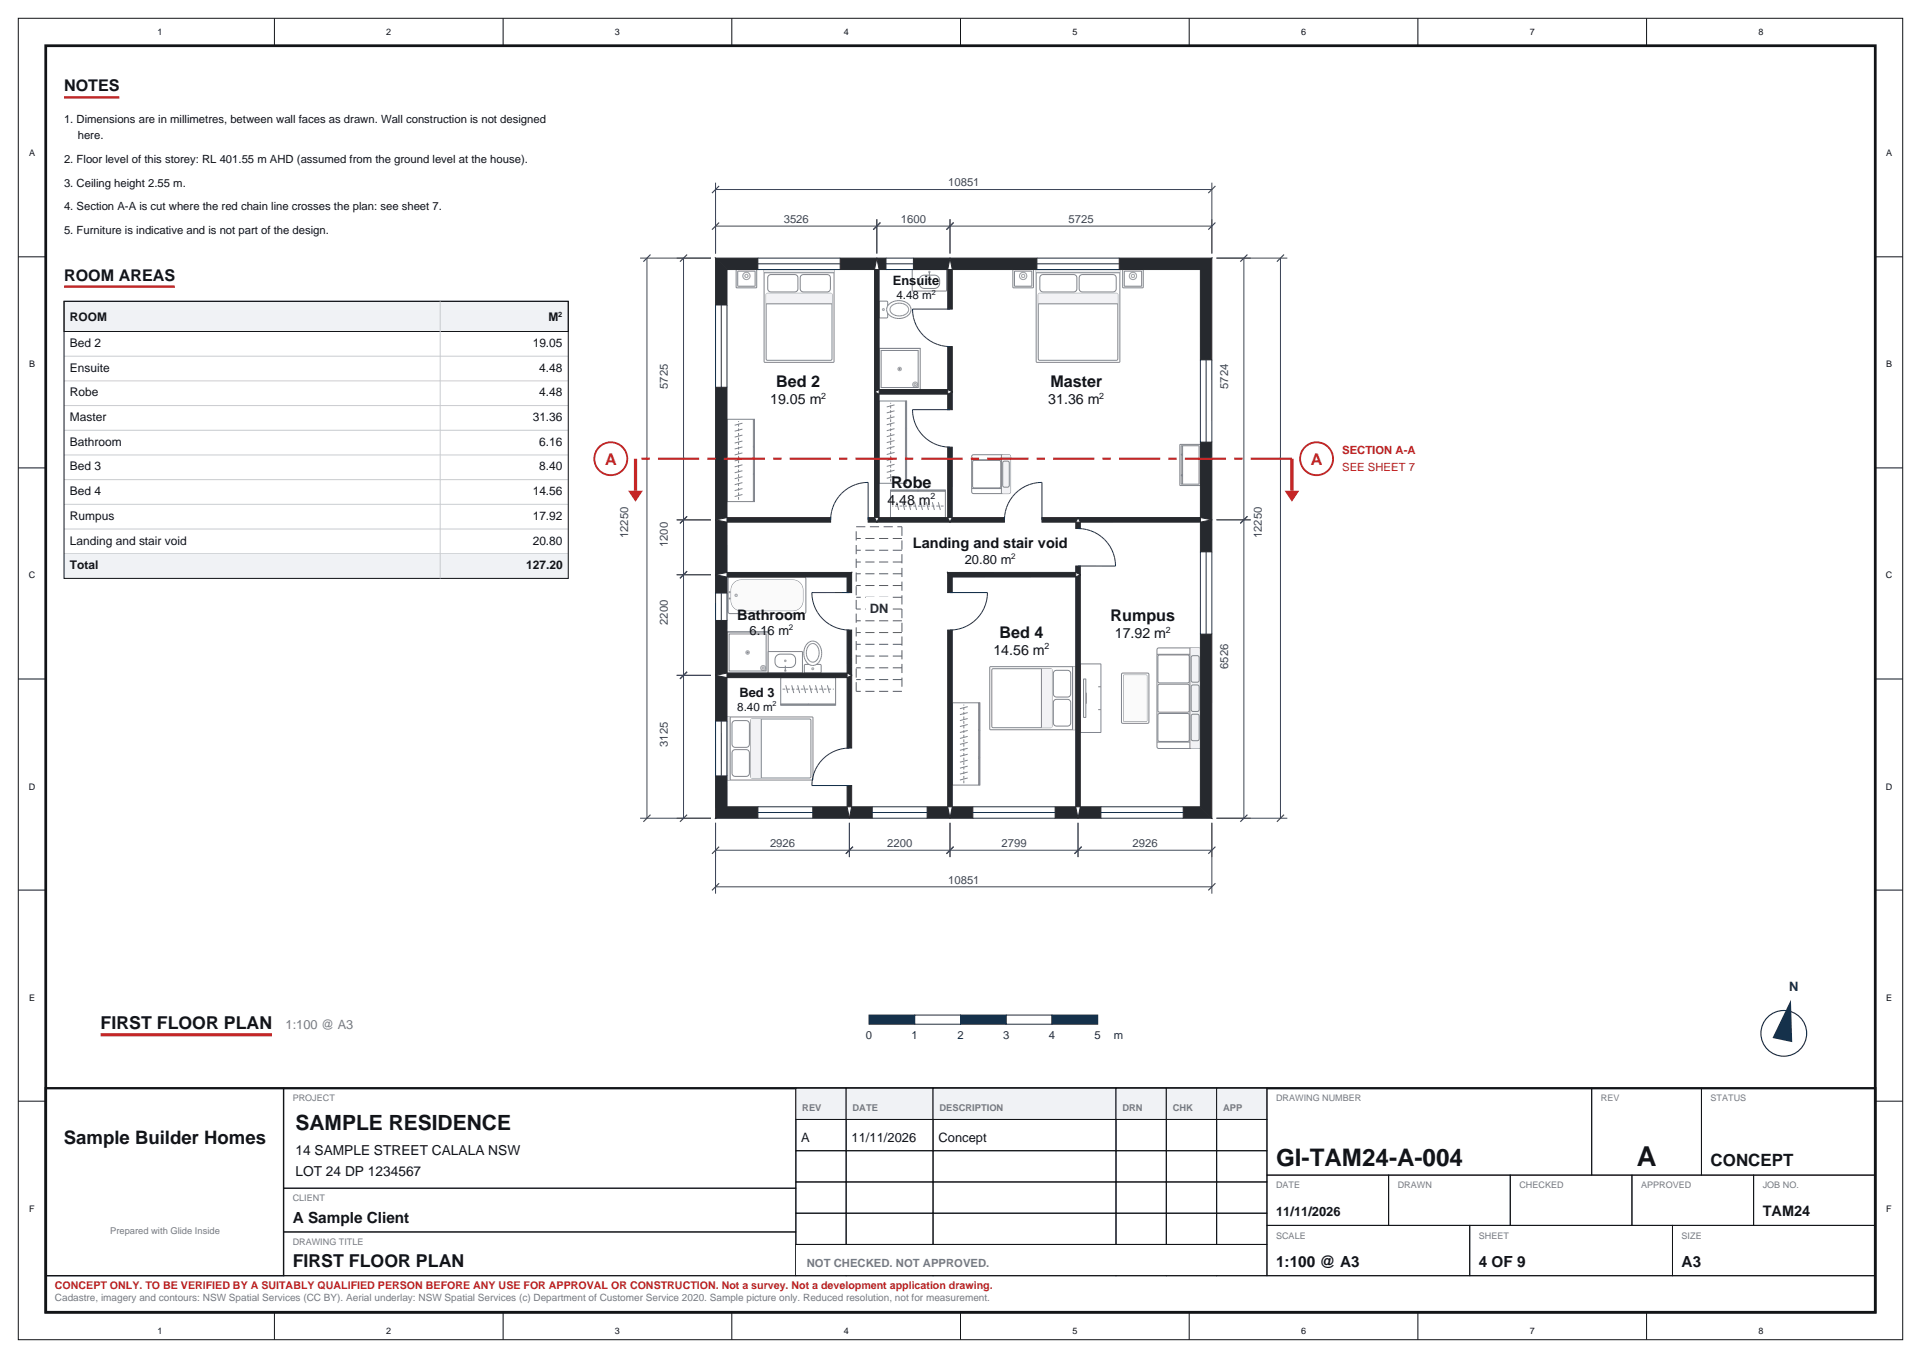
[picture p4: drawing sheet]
<svg xmlns="http://www.w3.org/2000/svg" width="420mm" height="297mm" viewBox="0 0 420 297" stroke-linecap="round" stroke-linejoin="round" font-family="sans-serif">
<g fill="none" stroke="#121417" stroke-width=".22">
<path d="M4 4h412v289h-412zM60 4v6M110 4v6M160 4v6M210 4v6M260 4v6M310 4v6M360 4v6M4 56.2h6M410 56.2h6M4 102.3h6M410 102.3h6"/>
<path d="M4 148.5h6M410 148.5h6M4 194.7h6M410 194.7h6M62 238h112v21.9h-112zM4 240.8h6M62 259.9h112v9.5h-112zM410 240.8h6M10 279h400M62 269.4h112v9.6h-112zM60 287v6M110 287v6"/>
<path d="M160 287v6M210 287v6M260 287v6M310 287v6M360 287v6"/>
</g>
<path d="M10 10h400v277h-400z" fill="none" stroke="#121417" stroke-width=".6" stroke-linecap="butt"/>
<path d="M10 238h400v49h-400z" fill="none" stroke="#121417" stroke-width=".5"/>
<path d="M10 238h52v41h-52z" fill="none" stroke="#121417" stroke-width=".3"/>
<g fill="#f0f2f5" stroke="#121417" stroke-width=".22">
<path d="M174 238h11v6.8h-11z"/>
<path d="M185 238h19v6.8h-19z"/>
<path d="M204 238h40v6.8h-40z"/>
<path d="M244 238h11v6.8h-11z"/>
<path d="M255 238h11v6.8h-11z"/>
<path d="M266 238h11v6.8h-11z"/>
</g>
<g fill="none" stroke="#121417" stroke-width=".22">
<path d="M174 244.8h11v6.9h-11zM174 251.7h11v6.8h-11zM174 258.5h11v6.8h-11zM185 244.8h19v6.9h-19zM185 251.7h19v6.8h-19zM185 258.5h19v6.8h-19zM204 244.8h40v6.9h-40zM204 251.7h40v6.8h-40zM204 258.5h40v6.8h-40zM244 244.8h11v6.9h-11zM244 251.7h11v6.8h-11zM244 258.5h11v6.8h-11z"/>
<path d="M255 244.8h11v6.9h-11zM255 251.7h11v6.8h-11zM255 258.5h11v6.8h-11zM266 244.8h11v6.9h-11zM266 251.7h11v6.8h-11zM266 258.5h11v6.8h-11zM174 265.3h11v6.9h-11zM174 272.2h11v6.8h-11zM185 265.3h19v6.9h-19zM185 272.2h19v6.8h-19zM204 265.3h40v6.9h-40zM204 272.2h40v6.8h-40z"/>
<path d="M244 265.3h11v6.9h-11zM244 272.2h11v6.8h-11zM255 265.3h11v6.9h-11zM255 272.2h11v6.8h-11zM266 265.3h11v6.9h-11zM266 272.2h11v6.8h-11z"/>
</g>
<path d="M174.2 272.4h102.6v6.4h-102.6z" fill="#fff"/>
<path d="M277 238h71v19h-71zM348 238h24v19h-24zM372 238h38v19h-38zM277 257h26.6v11h-26.6zM303.6 257h26.6v11h-26.6zM330.2 257h26.6v11h-26.6zM356.8 257h26.6v11h-26.6zM383.4 257h26.6v11h-26.6zM277 268h44.3v11h-44.3zM321.3 268h44.4v11h-44.4zM365.7 268h44.3v11h-44.3z" fill="none" stroke="#121417" stroke-width=".22"/>
<path d="M226.6 59h18.2v20.2h-18.2z" fill="#fff"/>
<path d="M226.6 59h18.2v20.2h-18.2z" fill="none" stroke="#80858c" stroke-width=".22"/>
<path d="M226.6 59l18-.1 .2 .2v.3l-.2 .2-17.9 .1-.2-.2z" fill="#ededf0"/>
<path d="M244.8 59.6l-18.3 .1" fill="none" stroke="#80858c" stroke-width=".22"/>
<path d="M227.5 60.3l.5-.2h7l.4 .5v2.8l-.2 .3-.5 .2-6.9-.1-.3-.2-.2-.4v-2.4z" fill="#fff"/>
<path d="M227.5 60.3l.5-.2h7l.4 .5v2.8l-.2 .3-.5 .2-6.9-.1-.3-.2-.2-.4v-2.4z" fill="none" stroke="#80858c" stroke-width=".22"/>
<path d="M236.1 60.3l.5-.3 7 .1 .4 .5v2.8l-.3 .4h-.4h-6.9l-.4-.5-.1-2.6z" fill="#fff"/>
<path d="M227.1 64.3l17.2-.1v14.5h-17.2zM236.1 60.3l.5-.3 7 .1 .4 .5v2.8l-.3 .4h-.4h-6.9l-.4-.5-.1-2.6z" fill="none" stroke="#80858c" stroke-width=".22"/>
<path d="M227 64.2l17.4-.1v2.3l-17.4 .1z" fill="#f2f2f5"/>
<path d="M244.4 66.4l-17.4 .1" fill="none" stroke="#80858c" stroke-width=".22"/>
<path d="M221.5 59h4.4v3.9h-4.4z" fill="#fff"/>
<g fill="none" stroke="#80858c" stroke-width=".22">
<path d="M221.5 59h4.4v3.9h-4.4zM221.8 59.3h3.8v3.3h-3.8z"/>
<circle cx="223.7" cy="60.4" r=".36"/>
<circle cx="223.7" cy="60.3" r=".8"/>
</g>
<path d="M245.5 59h4.4v3.9h-4.4z" fill="#fff"/>
<g fill="none" stroke="#80858c" stroke-width=".22">
<path d="M245.5 59h4.4v3.9h-4.4zM245.8 59.3h3.8v3.3h-3.8z"/>
<circle cx="247.7" cy="60.4" r=".36"/>
<circle cx="247.7" cy="60.3" r=".8"/>
</g>
<path d="M258 97.2h4.4v9l-4.4-.1z" fill="#fff"/>
<g fill="none" stroke="#80858c" stroke-width=".22">
<path d="M258 97.2h4.4v9l-4.4-.1zM258.3 99.4v.1M258.3 99.5h.1M258.3 99.4h.1M258.3 97.5h3.9l-.1 8.4-3.8-.1zM258.3 99.5v.1M258.3 99.3v.1M258.3 99.3h.1M258.3 99.6h.1M258.4 99.6h.1M258.4 99.3h-.1M258.4 99.3h.1"/>
<path d="M258.5 99.3h.1M258.5 99.6h-.1M258.5 99.6h.1M258.5 99.3v.1M258.5 99.5v.1M258.5 99.4h.1M258.5 99.5h.1M258.5 99.4v.1M258.6 97.5v8.4M258.3 104h.1M258.3 103.9h.1M258.3 103.8v.1"/>
<path d="M258.3 104v.1M258.3 104.1h.1M258.4 104.1h.1M258.4 103.8h-.1M258.4 103.8h.1M258.5 103.8v.1M258.5 104.1h-.1M258.5 104.1h.1M258.5 104v.1M258.5 103.9h.1M258.5 104h.1M258.5 103.9v.1"/>
</g>
<path d="M212.5 99.6l.3-.1h8l.1 .3v8l-.4 .1h-7.9l-.2-.3z" fill="#fff"/>
<path d="M212.5 99.6l.3-.1h8l.1 .3v8l-.4 .1h-7.9l-.2-.3z" fill="none" stroke="#80858c" stroke-width=".22"/>
<path d="M219 99.6l.3-.2 1.3 .1 .3 .3v7.7l-.3 .4h-1.3l-.3-.3z" fill="#f2f2f5"/>
<path d="M218.9 99.4v8.5M212.7 100.8l.3-.1 5.7 .1 .1 .2-.1 5.6-.3 .1-5.6-.1-.2-.2zM218.9 100.5l-6.5 .1M218.9 106.8l-6.5 .1M219.3 101l1-.1 .4 .3v4.9l-.4 .4h-.8l-.3-.3z" fill="none" stroke="#80858c" stroke-width=".22"/>
<path d="M192.2 76.2h9v9h-9z" fill="#fff"/>
<g fill="none" stroke="#80858c" stroke-width=".22">
<path d="M192.2 76.2h9v9h-9zM192.6 76.7l8.1-.1v8.1l-8.1 .1zM201.2 76.2h-9v9M196.5 80.7h.4M196.7 80.5v.4M199.8 84.1h.1M199.8 84.1l.2 .2M199.9 84l-.1 .1M199.9 83.9v.1M200 84.3h.1M200.1 83.9h-.2M200.1 83.9h.1"/>
<path d="M200.2 83.9l.1 .2M200.2 84.3h-.1M200.3 84.3h-.1M200.3 84.3h.1M200.3 84.1v.2M200.3 84.1h.1"/>
<circle cx="196.7" cy="80.7" r=".38"/>
<circle cx="200.1" cy="84.1" r=".55"/>
</g>
<path d="M199.5 59h7.4v4.6h-7.4z" fill="#fff"/>
<path d="M199.5 59h7.4v4.6h-7.4z" fill="none" stroke="#80858c" stroke-width=".22"/>
<path d="M201.4 60.4l.5-.2h2.4a1.17 1.17 0 0 1 1.1 1.1v.6a1.17 1.17 0 0 1-1.1 1.2h-2.2a1.17 1.17 0 0 1-1.2-1.2l.1-1z" fill="#fff"/>
<g fill="none" stroke="#80858c" stroke-width=".22">
<path d="M203 59.5h.1M203 59.4v.1M203 59.4h.1M203 59.5l.1 .1M203.1 59.6h.1M203.1 59.4h-.1M203.1 59.3v.1M203.2 59.6h.1M203.2 59.3h-.1M203.2 59.3h.1M203.2 59.5v1.1M203.3 59.3v.1"/>
<path d="M203.3 59.6h-.1M203.3 59.4h.1M203.3 59.6h.1M203.4 59.5h-.1M203.4 59.4v.1M203.4 59.5h.1M201.4 60.4l.5-.2h2.4a1.17 1.17 0 0 1 1.1 1.1v.6a1.17 1.17 0 0 1-1.1 1.2h-2.2a1.17 1.17 0 0 1-1.2-1.2l.1-1zM203 61.6v.1M203 61.7h.1M203.1 61.7v.1M203.1 61.5l-.1 .1M203.1 61.8h.1"/>
<path d="M203.1 61.5h.1M203.2 61.4l-.1 .1M203.2 61.4v.1M203.2 61.8h.1M203.2 61.5h.1M203.3 61.8h-.1M203.3 61.5h.1M203.3 61.7v.1M203.3 61.5l.1 .1M203.4 61.7h-.1M203.4 61.6v.1"/>
</g>
<path d="M192.3 65.9h1.5l.3 .1v3.3l-.2 .2h-1.5l-.2-.1z" fill="#fff"/>
<g fill="none" stroke="#80858c" stroke-width=".22">
<path d="M192.3 65.9h1.5l.3 .1v3.3l-.2 .2h-1.5l-.2-.1zM192.9 67.7h.1M192.9 67.7v.1M192.9 67.6v.1M192.9 67.6h.1M192.9 67.8h.1M193 67.8v.1M193 67.5l-.1 .1M193 67.9h.1M193.1 67.5h-.1M193.1 67.9h.1M193.1 67.5h.1"/>
<path d="M193.2 67.5l.1 .1M193.2 67.9h-.1M193.3 67.9h-.1M193.3 67.9h.1M193.3 67.8v.1M193.3 67.6h.1M193.3 67.8h.1M193.3 67.6l.1 .1M193.4 67.7l-.1 .1M193.4 67.7h.1"/>
</g>
<path d="M194.5 66.4a3.1 3.1 0 0 1 4.7 1 2.25 2.25 0 0 1-2.7 2.3 2.25 2.25 0 0 1-2.6-2.3z" fill="#fff"/>
<path d="M194.5 66.4a3.1 3.1 0 0 1 4.7 1 2.25 2.25 0 0 1-2.7 2.3 2.25 2.25 0 0 1-2.6-2.3zM194.8 67a2.41 2.41 0 0 1 3.8 .5 1.91 1.91 0 0 1-2.7 1.5 1.28 1.28 0 0 1-1.1-2z" fill="none" stroke="#80858c" stroke-width=".22"/>
<path d="M192.2 87.7h6v18h-6z" fill="#fff"/>
<g fill="none" stroke="#80858c" stroke-width=".22">
<path d="M192.2 87.7h6v18h-6zM195.6 88.5l-1.7 .5M195.6 89.8l-1.7 .5M195.6 91.1l-1.7 .5M195.6 92.4l-1.7 .5M195.6 93.7l-1.7 .5M195.6 95l-1.7 .5M195.6 96.3l-1.7 .5M195.6 97.7l-1.7 .4M195.6 98.9l-1.7 .5M198 87.8h.2v5.8h-.2zM198 93.8h.2v5.8h-.2z"/>
<path d="M198 99.8h.2v5.8h-.2zM195.6 100.2l-1.7 .5M195.6 101.6l-1.7 .4M195.6 102.8l-1.7 .5M195.6 104.1l-1.7 .5"/>
</g>
<path d="M194.7 105.3v-17.2" fill="none" stroke="#80858c" stroke-width=".22" stroke-dasharray=".6 .4" stroke-linecap="butt"/>
<path d="M194.7 107.2h12v6h-12z" fill="#fff"/>
<path d="M194.7 107.2h12v6h-12zM194.8 107.2h5.8v.2h-5.8zM196 109.8l.5 1.7M197.3 109.8l.5 1.7M198.6 109.8l.5 1.7M199.9 109.8l.5 1.7M200.8 107.2h5.8v.2h-5.8zM201.2 109.8l.5 1.7M202.5 109.8l.5 1.7M203.8 109.8l.5 1.7M205.1 109.8l.5 1.7" fill="none" stroke="#80858c" stroke-width=".22"/>
<path d="M206.3 110.7h-11.2" fill="none" stroke="#80858c" stroke-width=".22" stroke-dasharray=".6 .4" stroke-linecap="butt"/>
<path d="M167.1 59h15.2v20.2h-15.2z" fill="#fff"/>
<path d="M167.1 59h15.2v20.2h-15.2z" fill="none" stroke="#80858c" stroke-width=".22"/>
<path d="M167.1 59l15.1-.1 .1 .2 .1 .3-.2 .2-14.9 .1-.2-.2z" fill="#ededf0"/>
<path d="M182.4 59.6l-15.3 .1" fill="none" stroke="#80858c" stroke-width=".22"/>
<path d="M168 60.3l.6-.2h5.5l.3 .5v2.9l-.6 .4-5.6-.1-.3-.6v-2.4z" fill="#fff"/>
<path d="M168 60.3l.6-.2h5.5l.3 .5v2.9l-.6 .4-5.6-.1-.3-.6v-2.4z" fill="none" stroke="#80858c" stroke-width=".22"/>
<path d="M175.1 60.3l.6-.3 5.5 .1 .4 .6-.1 2.8-.6 .3h-5.6l-.3-.7v-2.4z" fill="#fff"/>
<path d="M167.6 64.3h14.2v14.4h-14.2zM175.1 60.3l.6-.3 5.5 .1 .4 .6-.1 2.8-.6 .3h-5.6l-.3-.7v-2.4z" fill="none" stroke="#80858c" stroke-width=".22"/>
<path d="M167.5 64.2l14.4-.1v2.3l-14.4 .1z" fill="#f2f2f5"/>
<path d="M181.9 66.4l-14.4 .1" fill="none" stroke="#80858c" stroke-width=".22"/>
<path d="M161 59h4.4v3.9h-4.4z" fill="#fff"/>
<g fill="none" stroke="#80858c" stroke-width=".22">
<path d="M161 59h4.4v3.9h-4.4zM161.3 59.3h3.8v3.3h-3.8z"/>
<circle cx="163.2" cy="60.4" r=".36"/>
<circle cx="163.2" cy="60.3" r=".8"/>
</g>
<path d="M159 91.7h6v18h-6z" fill="#fff"/>
<g fill="none" stroke="#80858c" stroke-width=".22">
<path d="M159 91.7h6v18h-6zM162.3 92.5l-1.7 .5M162.3 93.8l-1.7 .5M162.3 95.1l-1.7 .5M162.3 96.4l-1.7 .5M162.3 97.7l-1.7 .5M162.3 99l-1.7 .5M164.7 91.8h.3v5.8h-.3zM164.7 97.8h.3v5.8h-.3zM162.3 100.3l-1.7 .5M162.3 101.6l-1.7 .5M162.3 103l-1.7 .4"/>
<path d="M162.3 104.2l-1.7 .5M162.3 105.5l-1.7 .5M162.3 106.9l-1.7 .4M162.3 108.1l-1.7 .5M164.7 103.8h.3v5.8h-.3z"/>
</g>
<path d="M161.5 109.3v-17.2" fill="none" stroke="#80858c" stroke-width=".22" stroke-dasharray=".6 .4" stroke-linecap="butt"/>
<path d="M159.3 126.3l16.6-.1 .3 .4v7.3l-.4 .3h-16.3l-.3-.4v-7.2z" fill="#fff"/>
<path d="M159.3 126.3l16.6-.1 .3 .4v7.3l-.4 .3h-16.3l-.3-.4v-7.2zM160.6 127.4l.7-.4 .7-.1 11.3-.1a2.2 2.2 0 0 1 2.2 2.2v2.3a2.2 2.2 0 0 1-2.2 2.2l-11.3 .1a2.2 2.2 0 0 1-2.2-2.2l.1-2.7 .2-.7z" fill="none" stroke="#80858c" stroke-width=".22"/>
<path d="M160.6 127.4l.7-.4 .7-.1 11.3-.1a2.2 2.2 0 0 1 2.2 2.2v2.3a2.2 2.2 0 0 1-2.2 2.2l-11.3 .1a2.2 2.2 0 0 1-2.2-2.2l.1-2.7 .2-.7z" fill="#fafafa"/>
<g fill="none" stroke="#80858c" stroke-width=".22">
<path d="M159.4 129.5h.1M159.4 130.9h.1M159.4 129.5v.1M159.4 130.9v.1M159.4 129.6h.1M159.4 129.4v.1M159.4 131h.1M159.4 129.4h.1M159.4 130.8h.1M159.5 131h.1M159.5 129.4h.1M159.5 129.6h.1"/>
<path d="M159.5 130.8h-.1M159.5 130.8h.1M159.6 129.4h.1M159.6 129.6h-.1M159.6 131h-.1M159.6 130.8h.1M159.6 129.6h.1M159.6 131h.1M159.6 129.4v.1M159.6 130.8v.1M159.6 129.5v.1M159.6 129.5h.1"/>
<path d="M159.6 130.9v.1M159.7 129.5h-.1M159.7 129.5h.1M159.7 130.9h-.1M159.7 130.9h.1M160.7 130.3h.1M160.7 130.1v.2M160.7 130.1h.1M160.7 130.3l.2 .2M160.9 129.9l-.2 .2M160.9 129.9h.1M161 129.9l.2 .2"/>
<path d="M161 130.5h-.1M161.2 130.1h.1M161.2 130.3l-.2 .2M161.2 130.1v.2M161.2 130.3h.1"/>
</g>
<path d="M159 138.2h9v9h-9z" fill="#fff"/>
<g fill="none" stroke="#80858c" stroke-width=".22">
<path d="M159 138.2h9v9h-9zM159.4 138.7l8.1-.1v8.1l-8.1 .1zM168 138.2h-9v9M163.5 142.5v.4M163.7 142.7h-.5M166.6 146.1v.1M166.6 146.2l.4 .1M166.7 145.9l-.1 .2M166.7 145.9h.1M166.9 145.8l-.2 .1M166.9 145.8v.1M166.9 145.9l.2 .1"/>
<path d="M167 146.3h.1M167.1 146h.1M167.1 146v.1M167.1 146.2l-.1 .1M167.1 146.1v.1"/>
<circle cx="163.5" cy="142.7" r=".38"/>
<circle cx="166.9" cy="146.1" r=".55"/>
</g>
<path d="M168 142.5h7.4v4.6l-7.4 .1z" fill="#fff"/>
<path d="M168 142.5h7.4v4.6l-7.4 .1z" fill="none" stroke="#80858c" stroke-width=".22"/>
<path d="M169.8 143.4l.6-.3h2.4a1.17 1.17 0 0 1 1.1 1.1 1.31 1.31 0 0 1-1.1 1.8h-2.2a1.17 1.17 0 0 1-1.2-1.2l.1-.9z" fill="#fff"/>
<g fill="none" stroke="#80858c" stroke-width=".22">
<path d="M169.8 143.4l.6-.3h2.4a1.17 1.17 0 0 1 1.1 1.1 1.31 1.31 0 0 1-1.1 1.8h-2.2a1.17 1.17 0 0 1-1.2-1.2l.1-.9zM171.5 144.5v.1M171.5 144.6h.1M171.5 144.5h.1M171.5 144.6l.1 .1M171.5 146.7h.1M171.5 146.7l.1 .1M171.5 146.6v.1M171.6 146.6h-.1M171.6 146.8h.1M171.6 144.4l-.1 .1M171.6 146.6h.1"/>
<path d="M171.6 144.4h.1M171.6 144.7h.1M171.6 146.5v.1M171.6 146.5h.1M171.7 144.3l-.1 .1M171.7 144.7h.1M171.7 146.5h-.1M171.7 146.8h.1M171.7 144.3h.1M171.7 145.6v1.1M171.7 146.5h.1M171.7 144.3l.1 .1"/>
<path d="M171.8 144.4h.1M171.8 144.7h-.1M171.8 146.5v.1M171.8 146.8h-.1M171.8 144.7h.1M171.8 146.6h.1M171.8 146.8h.1M171.8 144.6v.1M171.8 146.6l.1 .1M171.8 146.7v.1M171.9 144.4v.1M171.9 144.6h-.1"/>
<path d="M171.9 146.7h.1M171.9 146.7h-.1M171.9 144.5h.1M171.9 144.6h.1M171.9 144.5v.1"/>
</g>
<path d="M175.9 145.4l3.5-.1 .1 .3v1.4l-.2 .2h-3.3l-.1-.2z" fill="#fff"/>
<g fill="none" stroke="#80858c" stroke-width=".22">
<path d="M175.9 145.4l3.5-.1 .1 .3v1.4l-.2 .2h-3.3l-.1-.2zM177.5 146.3h.1M177.5 146.3l.1 .2M177.5 146.2v.1M177.5 146.1v.1M177.5 146.1h.1M177.6 146.1h-.1M177.6 146v.1M177.6 146.5h.1M177.7 146h-.1M177.7 146h.1M177.7 146.5h.1"/>
<path d="M177.8 146v.1M177.8 146.5h-.1M177.8 146.1h.1M177.9 146.1v.2M177.9 146.4l-.1 .1M177.9 146.4h.1M177.9 146.3v.1M177.9 146.3h.1"/>
</g>
<path d="M176.4 140.8a1.7 1.7 0 0 1 1.7-.5 1.7 1.7 0 0 1 1.3 1.2 2.77 2.77 0 0 1-1.7 4.1 2.77 2.77 0 0 1-1.7-4.1z" fill="#fff"/>
<path d="M176.4 140.8a1.7 1.7 0 0 1 1.7-.5 1.7 1.7 0 0 1 1.3 1.2 2.77 2.77 0 0 1-1.7 4.1 2.77 2.77 0 0 1-1.7-4.1zM177 141a1.28 1.28 0 0 1 2 1.1 1.91 1.91 0 0 1-1.5 2.7 2.41 2.41 0 0 1-.5-3.8z" fill="none" stroke="#80858c" stroke-width=".22"/>
<path d="M159 156.9l18.7-.1v13.7l-18.7 .1z" fill="#fff"/>
<path d="M159 156.9l18.7-.1v13.7l-18.7 .1z" fill="none" stroke="#80858c" stroke-width=".22"/>
<path d="M159 156.9l.5-.1 .1 .2v13.4l-.2 .2h-.3l-.2-.2z" fill="#ededf0"/>
<path d="M159.6 156.8v13.8" fill="none" stroke="#80858c" stroke-width=".22"/>
<path d="M160.3 164.2l.4-.2h2.4l.7 .3v4.8l-.3 .6-2.8 .1-.6-.3-.1-4.8z" fill="#fff"/>
<path d="M160.3 164.2l.4-.2h2.4l.7 .3v4.8l-.3 .6-2.8 .1-.6-.3-.1-4.8z" fill="none" stroke="#80858c" stroke-width=".22"/>
<path d="M160.3 157.8l.4-.2h2.4l.7 .4v4.8l-.3 .6-2.8 .1-.6-.4-.1-4.8z" fill="#fff"/>
<path d="M160.3 157.8l.4-.2h2.4l.7 .4v4.8l-.3 .6-2.8 .1-.6-.4-.1-4.8zM164.2 157.4l13-.1v12.7l-12.9 .1z" fill="none" stroke="#80858c" stroke-width=".22"/>
<path d="M164.1 157.3h2.3v12.9h-2.3z" fill="#f2f2f5"/>
<path d="M166.4 157.3v12.9" fill="none" stroke="#80858c" stroke-width=".22"/>
<path d="M170.7 148.2h12v6h-12z" fill="#fff"/>
<path d="M170.7 148.2h12v6h-12zM170.8 154h5.8v.2h-5.8zM171.8 149.9l.4 1.7M173.1 149.9l.4 1.7M174.4 149.9l.4 1.7M175.7 149.9l.4 1.7M176.8 154h5.8v.2h-5.8zM177 149.9l.4 1.7M178.3 149.9l.4 1.7M179.6 149.9l.4 1.7M180.9 149.9l.4 1.7" fill="none" stroke="#80858c" stroke-width=".22"/>
<path d="M171.1 150.7h11.2" fill="none" stroke="#80858c" stroke-width=".22" stroke-dasharray=".6 .4" stroke-linecap="butt"/>
<path d="M216.4 145.9l18.7-.1v13.7l-18.6 .1z" fill="#fff"/>
<path d="M216.4 145.9l18.7-.1v13.7l-18.6 .1z" fill="none" stroke="#80858c" stroke-width=".22"/>
<path d="M234.5 145.9l.5-.1 .2 .2v13.4l-.2 .2h-.4l-.1-.2z" fill="#ededf0"/>
<path d="M234.5 145.8v13.8" fill="none" stroke="#80858c" stroke-width=".22"/>
<path d="M230.5 146.8l.5-.2h2.4l.6 .3 .1 4.8-.4 .7h-2.8l-.5-.3-.1-4.8z" fill="#fff"/>
<path d="M230.5 146.8l.5-.2h2.4l.6 .3 .1 4.8-.4 .7h-2.8l-.5-.3-.1-4.8z" fill="none" stroke="#80858c" stroke-width=".22"/>
<path d="M230.5 153.2l.5-.3h2.4l.6 .4 .1 4.8-.4 .6-2.7 .1-.6-.4-.1-4.8z" fill="#fff"/>
<path d="M216.9 146.4l13-.1v12.7l-12.9 .1zM230.5 153.2l.5-.3h2.4l.6 .4 .1 4.8-.4 .6-2.7 .1-.6-.4-.1-4.8z" fill="none" stroke="#80858c" stroke-width=".22"/>
<path d="M227.7 146.2h2.3v12.9h-2.3z" fill="#f2f2f5"/>
<path d="M227.7 146.2v12.9" fill="none" stroke="#80858c" stroke-width=".22"/>
<path d="M208.2 153.7h6v18h-6z" fill="#fff"/>
<g fill="none" stroke="#80858c" stroke-width=".22">
<path d="M208.2 153.7h6v18h-6zM211.6 154.5l-1.7 .5M211.6 155.8l-1.7 .5M211.6 157.1l-1.7 .5M211.6 158.4l-1.7 .5M211.6 159.7l-1.7 .5M214 153.8h.2v5.8h-.2zM214 159.8h.2v5.8h-.2zM211.6 161l-1.7 .5M211.6 162.3l-1.7 .5M211.6 163.6l-1.7 .5M211.6 164.9l-1.7 .5"/>
<path d="M211.6 166.2l-1.7 .5M211.6 167.5l-1.7 .5M211.6 168.8l-1.7 .5M211.6 170.1l-1.7 .5M214 165.8h.2v5.8h-.2z"/>
</g>
<path d="M210.7 171.3v-17.2" fill="none" stroke="#80858c" stroke-width=".22" stroke-dasharray=".6 .4" stroke-linecap="butt"/>
<path d="M236.2 145.2l4.5 .1-.1 14.9-4.4-.1z" fill="#fff"/>
<path d="M236.2 145.2l4.5 .1-.1 14.9-4.4-.1zM240.7 150.2h-.6M240.7 155.2h-.6" fill="none" stroke="#80858c" stroke-width=".22"/>
<path d="M236.9 148.5l.5 .1-.1 8.3-.4-.1z" fill="#fff"/>
<path d="M236.9 148.5l.5 .1-.1 8.3-.4-.1zM237.5 151.5v2.4" fill="none" stroke="#80858c" stroke-width=".22"/>
<path d="M253 141.8l.4-.1h8.7l.3 .3 .1 21.3-.3 .4h-8.8l-.4-.3z" fill="#fff"/>
<path d="M253 141.8l.4-.1h8.7l.3 .3 .1 21.3-.3 .4h-8.8l-.4-.3z" fill="none" stroke="#80858c" stroke-width=".22"/>
<path d="M260.3 141.8l1.8-.1 .4 .4v21.2l-.1 .3-.3 .1h-1.6l-.3-.4v-21.2z" fill="#f2f2f5"/>
<path d="M253.2 143.4l.3-.2 6.4 .1 .1 .3-.1 5.6-.2 .2-6.4-.1-.1-.3zM253.2 149.8l.3-.2 6.4 .1 .1 .3-.1 5.6-.2 .2-6.4-.1-.1-.3zM253.3 156.1h6.6l.1 .3-.1 5.6-.2 .2-6.4-.1-.1-.3v-5.4zM260.2 141.7v22M260.2 143.1h-7.2M260.5 143.5l.3-.1h1l.4 .3v5.1l-.4 .4h-1l-.4-.3zM260.5 149.9l.3-.1h1l.4 .3v5.1l-.4 .4h-1l-.4-.3zM260.5 156.3l.3-.1h1l.4 .3v5.1l-.4 .4h-1l-.4-.3zM260.2 162.3h-7.2" fill="none" stroke="#80858c" stroke-width=".22"/>
<path d="M245.3 147.3l5.6-.1 .3 .1v10.6l-.2 .3h-5.5l-.3-.1z" fill="#fff"/>
<path d="M245.3 147.3l5.6-.1 .3 .1v10.6l-.2 .3h-5.5l-.3-.1zM245.7 147.7h5v10h-5z" fill="none" stroke="#80858c" stroke-width=".22"/>
<path d="M245.7 147.7h5v10h-5z" fill="#fafafa"/>
<g fill="#26292e" stroke="#26292e" stroke-width=".22">
<path d="M156.4 56.4h9.3v2.5h-6.8z"/>
<path d="M183.7 56.4h8l-.5 2.5h-7.5z"/>
<path d="M191.2 58.9h1v26.3l-1 .5z"/>
<path d="M191.2 85.7l1 .5v27h-1z"/>
<path d="M189.8 113.2h1.4l.5 1h-1.9z"/>
<path d="M158.9 113.2h22.7v1h-22.7z"/>
<path d="M156.4 84.7h2.5v28.5l-2.5 .5z"/>
<path d="M156.4 56.4l2.5 2.5v7.8h-2.5z"/>
<path d="M191.7 56.4h2v2.5h-1.5z"/>
<path d="M199.7 56.4h8l-.5 2.5h-7.5z"/>
<path d="M207.2 58.9h1v8.7h-1z"/>
<path d="M207.2 75.8h1v9.9l-1-.5z"/>
<path d="M192.2 85.2h15v1h-15z"/>
<path d="M207.2 86.2l1-.5v3.9h-1z"/>
<path d="M207.2 97.8h1v15.4h-1z"/>
<path d="M192.2 113.2h15l.5 1h-16z"/>
<path d="M207.7 56.4h19v2.5h-18.5z"/>
<path d="M244.7 56.4h20.2l-2.5 2.5h-17.7z"/>
<path d="M264.9 56.4v22.3h-2.5v-19.8z"/>
<path d="M262.5 96.7h2.5v17l-2.5-.5z"/>
<path d="M235.7 113.2h26.8v1h-26.3z"/>
<path d="M227.8 113.2h7.9l-.5 1h-7.4z"/>
<path d="M208.2 113.2h11.4v1h-11.9z"/>
<path d="M159 125.2h27.2l-1 1h-26.2z"/>
<path d="M186.2 125.2v4.4h-1v-3.4z"/>
<path d="M185.2 137.8h1v9.9l-1-.5z"/>
<path d="M158.9 147.2h26.3v1h-26.3z"/>
<path d="M156.5 135.7h2.5l-.1 11.5-2.5 .5z"/>
<path d="M156.5 125.7l2.5 .5v3.5h-2.5z"/>
<path d="M185.2 148.2l1-.5v15.9h-1z"/>
<path d="M185.2 171.8h1v4.7h-1z"/>
<path d="M177.7 176.5h7.5l.5 2.5h-8z"/>
<path d="M159 176.5h6.7v2.5h-9.2z"/>
<path d="M156.5 169.7h2.5v6.8l-2.5 2.5z"/>
<path d="M156.4 147.7l2.5 .5v9.5h-2.5z"/>
<path d="M207.2 125.2h28v1h-27z"/>
<path d="M235.2 126.2l1-.5v50.8h-1z"/>
<path d="M230.7 176.5h4.5l.5 2.5h-5z"/>
<path d="M208.2 176.5h4.5v2.5h-5z"/>
<path d="M207.2 137.8h1v38.7h-1z"/>
<path d="M207.2 125.2l1 1v3.4h-1z"/>
<path d="M262.5 114.2l2.5-.5v7h-2.5z"/>
<path d="M262.5 138.7h2.5l-.1 40.3-2.5-2.5z"/>
<path d="M258.7 176.5h3.7l2.5 2.5h-6.2z"/>
<path d="M236.2 176.5h4.5v2.5h-5z"/>
<path d="M235.2 123.8h1v1.9l-1-.5z"/>
<path d="M235.2 114.2h1v1.4h-1z"/>
<path d="M202.7 176.5h4.5l.5 2.5h-5z"/>
<path d="M186.2 176.5h4.5v2.5h-5z"/>
<path d="M156.4 113.7l2.5 .5 .1 11-2.5 .5z"/>
</g>
<g fill="none" stroke="#14304a" stroke-width=".22">
<path d="M165.7 58.9h18M165.7 57.7h18M165.7 56.4h18M193.7 58.9h6M193.7 57.7h6M193.7 56.4h6M226.7 58.9h18M226.7 57.7h18M226.7 56.4h18M156.4 66.7v18M157.7 66.7v18M158.9 66.7v18"/>
<path d="M207.7 67.6h-8.2a8.2 8.2 0 0 0 8.2 8.2M262.4 78.7l.1 18M263.7 78.7v18M264.9 78.7l.1 18M207.7 89.6h-8.2a8.2 8.2 0 0 0 8.2 8.2M181.6 113.7a8.2 8.2 0 0 1 8.2-8.2v8.2M219.6 113.7a8.2 8.2 0 0 1 8.2-8.2v8.2M235.7 115.6a8.2 8.2 0 0 1 8.2 8.2h-8.2M156.5 129.7v6M157.7 129.7v6M159 129.7v6M185.7 129.6h-8.2a8.2 8.2 0 0 0 8.2 8.2"/>
<path d="M207.7 129.6h8.2a8.2 8.2 0 0 1-8.2 8.2M262.5 120.7v18M263.7 120.7v18M265 120.7v18M156.4 157.7l.1 12M157.7 157.7v12M158.9 157.7l.1 12M165.7 176.5h12M165.7 177.7h12M165.7 179h12M185.7 163.6a8.2 8.2 0 0 0-8.2 8.2h8.2M190.7 176.5h12"/>
<path d="M190.7 177.7h12M190.7 179h12M212.7 176.5h18M212.7 177.7h18M212.7 179h18M240.7 176.5h18M240.7 177.7h18M240.7 179h18"/>
</g>
<g fill="none" stroke="#3d4259" stroke-width=".22">
<path d="M156.4 39.9v15.5M265 39.9v15.5M139.9 56.4h15.5M141.4 56.4v122.6M149.4 56.4v122.6M156.4 49.4h108.6M156.4 41.5h108.6M191.7 48v7.4M207.7 48v7.4M266 56.4h15.5M272 56.4v122.6M280 56.4v122.6"/>
<path d="M147.9 113.7h7.5M266 113.7h7.5M147.9 125.7h7.5M147.9 147.7h7.5M139.9 179h15.5M156.4 180v15.5M185.7 180v7.5M207.7 180v7.5M235.7 180v7.5M265 180v15.5M266 179h15.5M156.4 186h108.6"/>
<path d="M156.4 194h108.6"/>
</g>
<g fill="none" stroke="#3d4259" stroke-width=".25">
<path d="M142.2 55.7l-1.5 1.5M150.2 55.7l-1.5 1.5M157.2 48.7l-1.5 1.5M157.2 40.7l-1.5 1.5M192.5 48.7l-1.6 1.5M208.5 48.7l-1.6 1.5M265.7 48.7l-1.5 1.5M265.7 40.7l-1.5 1.5M272.7 55.7l-1.5 1.5M280.7 55.7l-1.5 1.5M150.2 112.9l-1.5 1.6M272.7 112.9l-1.5 1.6"/>
<path d="M150.2 124.9l-1.5 1.6M150.2 146.9l-1.5 1.6M142.2 178.2l-1.5 1.5M150.2 178.2l-1.5 1.5M272.7 178.2l-1.5 1.5M280.7 178.2l-1.5 1.5M157.2 185.2l-1.5 1.5M157.2 193.2l-1.5 1.5M186.5 185.2l-1.6 1.5M208.5 185.2l-1.6 1.5M236.5 185.2l-1.6 1.5M265.7 185.2l-1.5 1.5"/>
<path d="M265.7 193.2l-1.5 1.5"/>
</g>
<path d="M22 226.3h37.4" fill="none" stroke="#c42121" stroke-width=".7" stroke-linecap="butt"/>
<path d="M190 222h10v2h-10z" fill="#14304a" stroke="#14304a" stroke-width=".22"/>
<path d="M200 222h10v2h-10z" fill="#fff" stroke="#14304a" stroke-width=".22"/>
<path d="M210 222h10v2h-10z" fill="#14304a" stroke="#14304a" stroke-width=".22"/>
<path d="M220 222h10v2h-10z" fill="#fff" stroke="#14304a" stroke-width=".22"/>
<path d="M230 222h10v2h-10z" fill="#14304a" stroke="#14304a" stroke-width=".22"/>
<circle cx="390" cy="226" r="5" fill="none" stroke="#14304a" stroke-width=".25"/>
<path d="M391.6 218.7l.2 9.2-4.3-.9z" fill="#14304a"/>
<path d="M282.5 100.3h-143.6" fill="none" stroke="#c42121" stroke-width=".5" stroke-dasharray="9 1.8 1.8 1.8" stroke-linecap="butt"/>
<path d="M282.5 100.3v7" fill="none" stroke="#c42121" stroke-width=".7" stroke-linecap="butt"/>
<path d="M280.9 107.3h3.2l-1.6 2.4z" fill="#c42121"/>
<circle cx="287.9" cy="100.3" r="3.6" fill="#fff" stroke="#c42121" stroke-width=".4"/>
<path d="M138.9 100.3v7" fill="none" stroke="#c42121" stroke-width=".7" stroke-linecap="butt"/>
<path d="M137.3 107.3h3.2l-1.6 2.4z" fill="#c42121"/>
<circle cx="133.5" cy="100.3" r="3.6" fill="#fff" stroke="#c42121" stroke-width=".4"/>
<g fill="none" stroke="#595e66" stroke-width=".22" stroke-dasharray="2 1" stroke-linecap="butt">
<path d="M187.2 115.2h10M197.2 115.2v36M197.2 117.8h-10M197.2 120.3h-10M197.2 122.9h-10M197.2 125.5h-10M197.2 128.1h-10M197.2 130.6h-10M197.2 133.2h-10M197.2 135.8h-10M197.2 138.3h-10M187.2 151.2v-36"/>
<path d="M197.2 140.9h-10M197.2 143.5h-10M197.2 146.1h-10M197.2 148.6h-10M197.2 151.2h-10"/>
</g>
<path d="M189.4 130.6h5.6v4.4h-5.6z" fill="#fff"/>
<path d="M14 21.3h12.1M14 62.7h24.2" fill="none" stroke="#c42121" stroke-width=".5"/>
<path d="M14 65.9h110.2v6.6h-110.2z" fill="#f0f2f5" stroke="#121417" stroke-width=".22"/>
<path d="M14 77.9h110.2M14 83.3h110.2M14 88.7h110.2M14 94.1h110.2M14 99.5h110.2M14 104.9h110.2M14 110.3h110.2M14 115.7h110.2M14 121.1h110.2" fill="none" stroke="#c7ccd1" stroke-width=".22"/>
<path d="M14 121.1h110.2v5.4h-110.2z" fill="#f0f2f5"/>
<path d="M96.2 65.9v60.6M14 126.5h110.2" fill="none" stroke="#c7ccd1" stroke-width=".22"/>
<path d="M14 65.9h110.2v60.6h-110.2z" fill="none" stroke="#121417" stroke-width=".22"/>
<text font-size="6" fill="#121418" x="357.8" y="255">A</text>
<text font-size="5.3" fill="#121418" x="279" y="255">GI-TAM24-A-004</text>
<text font-size="4.6" fill="#121418" x="64.6" y="247.2">SAMPLE RESIDENCE</text>
<text font-size="4.1" fill="#121418" x="14" y="250.3">Sample Builder Homes</text>
<g font-size="3.9" fill="#121418">
<text x="22" y="225">FIRST FLOOR PLAN</text>
<text x="64" y="277">FIRST FLOOR PLAN</text>
</g>
<text font-size="3.7" fill="#121418" x="374" y="255">CONCEPT</text>
<g font-size="3.5" fill="#121418">
<text x="14" y="20">NOTES</text>
<text x="14" y="61.4">ROOM AREAS</text>
<text x="169.7" y="84.6">Bed 2</text>
<text x="229.7" y="84.6">Master</text>
<text x="194.9" y="106.6">Robe</text>
<text x="242.8" y="135.8">Rumpus</text>
<text x="218.5" y="139.4">Bed 4</text>
</g>
<g font-size="3.5" fill="#c42020">
<text x="132.3" y="101.7">A</text>
<text x="286.6" y="101.7">A</text>
</g>
<g font-size="3.4" fill="#121418">
<text x="64" y="267.4">A Sample Client</text>
<text x="279" y="277">1:100 @ A3</text>
<text x="323.3" y="277">4 OF 9</text>
<text x="367.7" y="277">A3</text>
</g>
<g font-size="3.2" fill="#121418">
<text x="199.6" y="119.9">Landing and stair void</text>
<text x="161.2" y="135.5">Bathroom</text>
<text x="385.4" y="266">TAM24</text>
</g>
<g font-size="3.1" fill="#121418">
<text x="168.4" y="88.4">19.05 m</text>
<text x="229.2" y="88.4">31.36 m</text>
<text x="194" y="110.4">4.48 m</text>
<text x="217.2" y="143.2">14.56 m</text>
<text x="243.7" y="139.6">17.92 m</text>
</g>
<g font-size="3" fill="#121418">
<text x="64.6" y="252.6">14 SAMPLE STREET CALALA NSW</text>
<text x="64.6" y="257.2">LOT 24 DP 1234567</text>
</g>
<g font-size="2.8" fill="#121418">
<text x="195.2" y="62.4">Ensuite</text>
<text x="210.9" y="123.3">20.80 m</text>
<text x="163.9" y="138.9">6.16 m</text>
<text x="161.7" y="152.4">Bed 3</text>
<text x="175.2" y="249.9">A</text>
<text x="186.2" y="249.9">11/11/2026</text>
<text x="205.2" y="249.9">Concept</text>
<text x="279" y="266">11/11/2026</text>
</g>
<text font-size="2.8" fill="#282c34" x="190.2" y="134">DN</text>
<text font-size="2.8" fill="#14304a" x="391.2" y="216.7">N</text>
<text font-size="2.8" fill="#767a82" x="62.4" y="225">1:100 @ A3</text>
<g font-size="2.6" fill="#121418">
<text x="15.3" y="70.3">ROOM</text>
<text x="119.9" y="70.3">M</text>
<text x="15.3" y="75.9">Bed 2</text>
<text x="116.5" y="75.9">19.05</text>
<text x="15.3" y="81.3">Ensuite</text>
<text x="117.9" y="81.3">4.48</text>
<text x="15.3" y="86.7">Robe</text>
<text x="117.9" y="86.7">4.48</text>
<text x="15.3" y="92.1">Master</text>
<text x="116.5" y="92.1">31.36</text>
<text x="15.3" y="97.5">Bathroom</text>
<text x="117.9" y="97.5">6.16</text>
<text x="15.3" y="102.9">Bed 3</text>
<text x="117.9" y="102.9">8.40</text>
<text x="15.3" y="108.3">Bed 4</text>
<text x="15.3" y="113.7">Rumpus</text>
<text x="116.5" y="108.3">14.56</text>
<text x="116.5" y="113.7">17.92</text>
<text x="15.3" y="119.1">Landing and stair void</text>
<text x="116.5" y="119.1">20.80</text>
<text x="15.3" y="124.5">Total</text>
<text x="115" y="124.5">127.20</text>
</g>
<g font-size="2.5" fill="#121418">
<text x="14" y="27">1. Dimensions are in millimetres, between wall faces as drawn. Wall construction is not designed</text>
<text x="14" y="35.6">2. Floor level of this storey: RL 401.55 m AHD (assumed from the ground level at the house).</text>
<text x="17" y="30.4">here.</text>
<text x="14" y="40.8">3. Ceiling height 2.55 m.</text>
<text x="14" y="46">4. Section A-A is cut where the red chain line crosses the plan: see sheet 7.</text>
<text x="14" y="51.2">5. Furniture is indicative and is not part of the design.</text>
<text x="196" y="65.5">4.48 m</text>
<text x="161.2" y="155.5">8.40 m</text>
</g>
<g font-size="2.5" fill="#3c425a">
<text x="207.3" y="40.8">10851</text>
<text x="171.4" y="48.7">3526</text>
<text x="197" y="48.7">1600</text>
<text x="233.6" y="48.7">5725</text>
<text x="146" y="85.1" transform="rotate(-90 146 85.1)">5725</text>
<text x="268.5" y="85.1" transform="rotate(-90 268.5 85.1)">5724</text>
<text x="137.3" y="117.7" transform="rotate(-90 137.3 117.7)">12250</text>
<text x="146" y="119.7" transform="rotate(-90 146 119.7)">1200</text>
<text x="275.9" y="117.7" transform="rotate(-90 275.9 117.7)">12250</text>
<text x="146" y="136.7" transform="rotate(-90 146 136.7)">2200</text>
<text x="268.5" y="146.3" transform="rotate(-90 268.5 146.3)">6526</text>
<text x="146" y="163.3" transform="rotate(-90 146 163.3)">3125</text>
<text x="168.4" y="185.3">2926</text>
<text x="194" y="185.3">2200</text>
<text x="219" y="185.3">2799</text>
<text x="247.6" y="185.3">2926</text>
<text x="207.3" y="193.3">10851</text>
</g>
<g font-size="2.5" fill="#c42020">
<text x="293.5" y="99.3">SECTION A-A</text>
<text x="293.5" y="102.9">SEE SHEET 7</text>
</g>
<g font-size="2.5" fill="#14304a">
<text x="189.3" y="227.2">0</text>
<text x="199.3" y="227.2">1</text>
<text x="209.3" y="227.2">2</text>
<text x="219.3" y="227.2">3</text>
<text x="229.3" y="227.2">4</text>
<text x="239.3" y="227.2">5</text>
<text x="243.5" y="227.2">m</text>
</g>
<text font-size="2.5" fill="#767a82" x="176.4" y="277">NOT CHECKED. NOT APPROVED.</text>
<text font-size="2.3" fill="#c42020" x="12" y="282">CONCEPT ONLY. TO BE VERIFIED BY A SUITABLY QUALIFIED PERSON BEFORE ANY USE FOR APPROVAL OR CONSTRUCTION. Not a survey. Not a development application drawing.</text>
<text font-size="2.2" fill="#767a82" x="12" y="284.5">Cadastre, imagery and contours: NSW Spatial Services (CC BY). Aerial underlay: NSW Spatial Services (c) Department of Customer Service 2020. Sample picture only. Reduced resolution, not for measurement.</text>
<g font-size="2" fill="#121418">
<text x="34.5" y="7.6">1</text>
<text x="84.5" y="7.6">2</text>
<text x="134.5" y="7.6">3</text>
<text x="184.5" y="7.6">4</text>
<text x="234.5" y="7.6">5</text>
<text x="284.5" y="7.6">6</text>
<text x="334.5" y="7.6">7</text>
<text x="384.5" y="7.6">8</text>
<text x="6.3" y="34.2">A</text>
<text x="412.3" y="34.2">A</text>
<text x="6.3" y="80.4">B</text>
<text x="412.3" y="80.4">B</text>
<text x="6.3" y="126.5">C</text>
<text x="412.3" y="126.5">C</text>
<text x="6.3" y="172.7">D</text>
<text x="412.3" y="172.7">D</text>
<text x="6.3" y="218.9">E</text>
<text x="412.3" y="218.9">E</text>
<text x="6.4" y="265">F</text>
<text x="412.4" y="265">F</text>
<text x="34.5" y="291.8">1</text>
<text x="84.5" y="291.8">2</text>
<text x="134.5" y="291.8">3</text>
<text x="184.5" y="291.8">4</text>
<text x="234.5" y="291.8">5</text>
<text x="284.5" y="291.8">6</text>
<text x="334.5" y="291.8">7</text>
<text x="384.5" y="291.8">8</text>
</g>
<g font-size="2" fill="#767a82">
<text x="64" y="240.9">PROJECT</text>
<text x="175.4" y="243">REV</text>
<text x="186.4" y="243">DATE</text>
<text x="205.4" y="243">DESCRIPTION</text>
<text x="245.4" y="243">DRN</text>
<text x="256.4" y="243">CHK</text>
<text x="267.4" y="243">APP</text>
<text x="279" y="240.9">DRAWING NUMBER</text>
<text x="350" y="240.9">REV</text>
<text x="374" y="240.9">STATUS</text>
<text x="64" y="262.8">CLIENT</text>
<text x="279" y="259.9">DATE</text>
<text x="305.6" y="259.9">DRAWN</text>
<text x="332.2" y="259.9">CHECKED</text>
<text x="358.8" y="259.9">APPROVED</text>
<text x="385.4" y="259.9">JOB NO.</text>
<text x="24.1" y="269.8">Prepared with Glide Inside</text>
<text x="64" y="272.3">DRAWING TITLE</text>
<text x="279" y="270.9">SCALE</text>
<text x="323.3" y="270.9">SHEET</text>
<text x="367.7" y="270.9">SIZE</text>
</g>
<g font-size="1.9" fill="#121418">
<text x="179.5" y="87.2">2</text>
<text x="240.3" y="87.2">2</text>
<text x="203.4" y="109.2">2</text>
<text x="228.3" y="142">2</text>
<text x="254.9" y="138.4">2</text>
</g>
<g font-size="1.7" fill="#121418">
<text x="221.1" y="122.3">2</text>
<text x="172.5" y="137.9">2</text>
</g>
<g font-size="1.6" fill="#121418">
<text x="203.7" y="64.5">2</text>
<text x="122.1" y="69.3">2</text>
<text x="168.9" y="154.5">2</text>
</g>
</svg>
